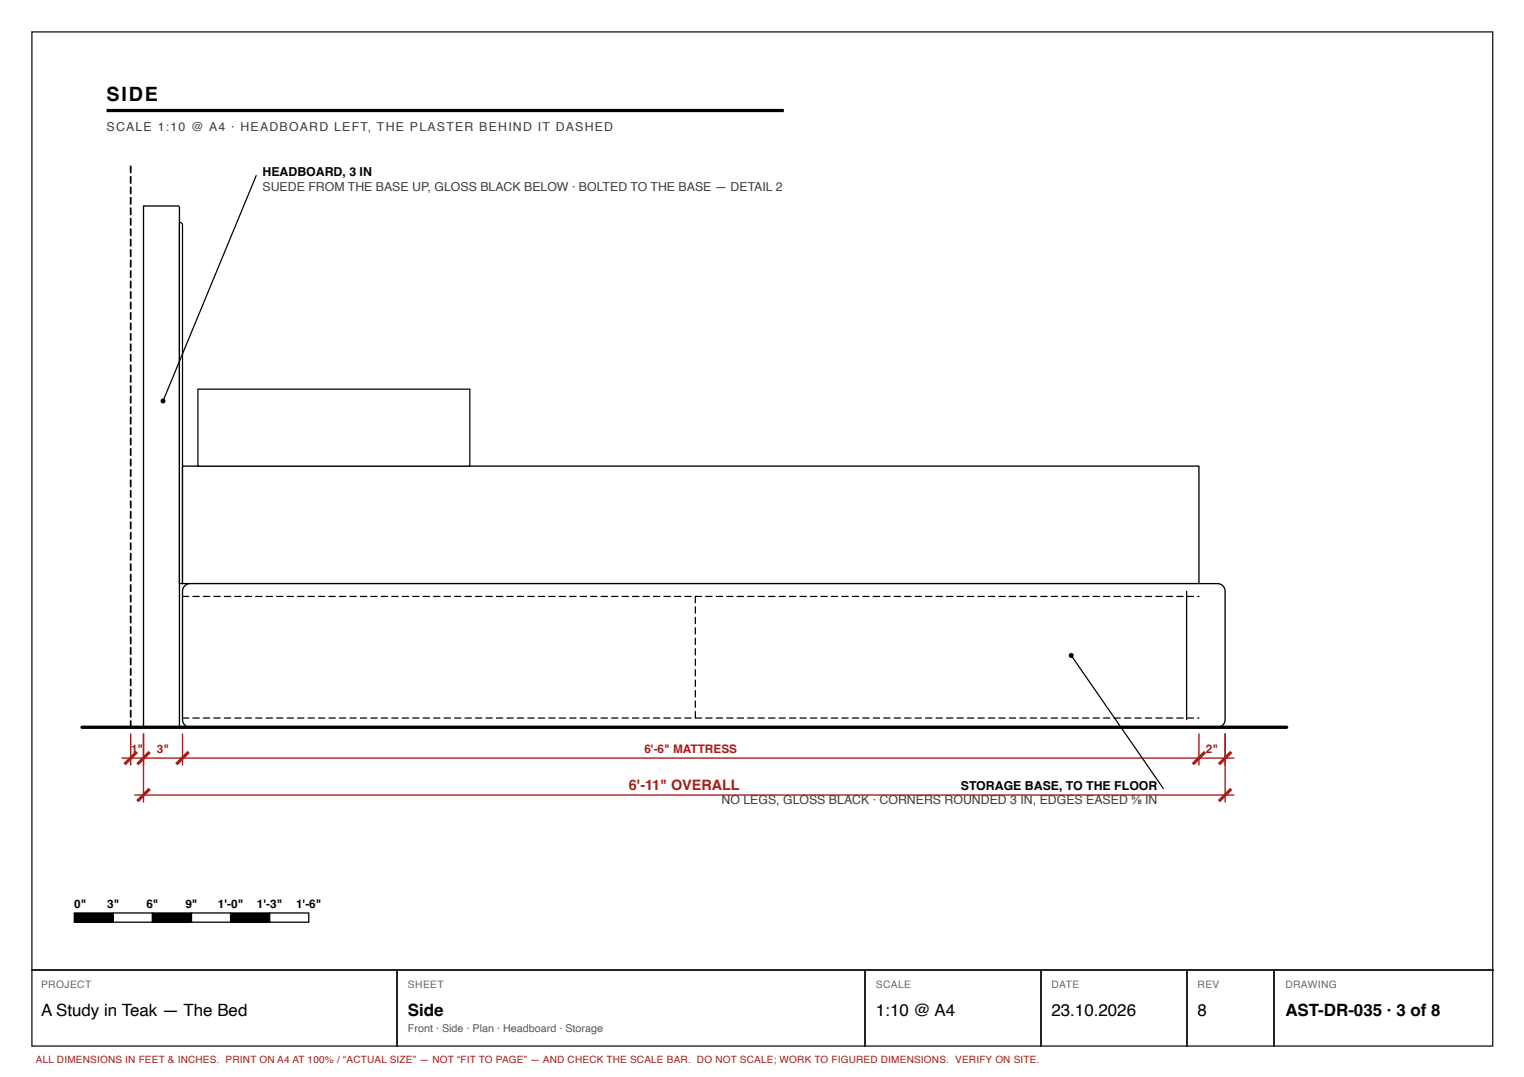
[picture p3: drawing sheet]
<svg xmlns="http://www.w3.org/2000/svg" width="297mm" height="210mm" viewBox="0 0 297 210" stroke-linecap="round" stroke-linejoin="round" font-family="sans-serif">
<path d="M6.2 6.2h284.7v197.7h-284.7z" fill="none" stroke="#222" stroke-width=".26"/>
<path d="M20.8 21.5h132" fill="none" stroke="#000" stroke-width=".63" stroke-linecap="butt"/>
<path d="M28 40.1h6.7l.3 .3v101.3h-7z" fill="#fff"/>
<path d="M28 40.1h6.7l.3 .3v101.3h-7z" fill="none" stroke="#000" stroke-width=".26"/>
<path d="M35 43.3a.53 .53 0 0 1 .6 .6v69.8h-.6z" fill="#fff"/>
<path d="M35 43.3a.53 .53 0 0 1 .6 .6v69.8h-.6z" fill="none" stroke="#000" stroke-width=".24"/>
<path d="M25.3 140.4l.3 .1v1.2a.17 .17 0 0 1-.1 .2 .17 .17 0 0 1-.2-.2zM25.3 138.4h.3v1.3a.17 .17 0 0 1-.1 .2 .17 .17 0 0 1-.2-.2zM25.3 136.3l.3 .1v1.3a.17 .17 0 0 1-.1 .1 .17 .17 0 0 1-.2-.1zM25.3 134.3h.3v1.3a.17 .17 0 0 1-.1 .2 .17 .17 0 0 1-.2-.2zM25.3 132.3h.3v1.3a.17 .17 0 0 1-.1 .1 .17 .17 0 0 1-.2-.1zM25.3 130.2l.3 .1v1.2a.17 .17 0 0 1-.1 .2 .17 .17 0 0 1-.2-.2zM25.3 128.2h.3v1.3a.17 .17 0 0 1-.1 .2 .17 .17 0 0 1-.2-.2zM25.3 126.1l.3 .1v1.3a.17 .17 0 0 1-.1 .1 .17 .17 0 0 1-.2-.1zM25.3 124.1h.3v1.3a.17 .17 0 0 1-.1 .2 .17 .17 0 0 1-.2-.2zM25.3 122.1h.3v1.3a.17 .17 0 0 1-.1 .1 .17 .17 0 0 1-.2-.1zM25.3 120l.3 .1v1.2a.17 .17 0 0 1-.1 .2 .17 .17 0 0 1-.2-.2zM25.3 118h.3v1.3a.17 .17 0 0 1-.1 .2 .17 .17 0 0 1-.2-.2zM25.3 115.9l.3 .1v1.3a.17 .17 0 0 1-.1 .1 .17 .17 0 0 1-.2-.1zM25.3 113.9h.3v1.3a.17 .17 0 0 1-.1 .2 .17 .17 0 0 1-.2-.2zM25.3 111.9h.3v1.3a.17 .17 0 0 1-.1 .1 .17 .17 0 0 1-.2-.1zM25.3 109.8l.3 .1v1.2a.17 .17 0 0 1-.1 .2 .17 .17 0 0 1-.2-.2zM25.3 107.8h.3v1.3a.17 .17 0 0 1-.1 .2 .17 .17 0 0 1-.2-.2zM25.3 105.7l.3 .1v1.3a.17 .17 0 0 1-.1 .1 .17 .17 0 0 1-.2-.1zM25.3 103.7h.3v1.3a.17 .17 0 0 1-.1 .2 .17 .17 0 0 1-.2-.2zM25.3 101.7h.3v1.3a.17 .17 0 0 1-.1 .1 .17 .17 0 0 1-.2-.1zM25.3 99.6l.3 .1v1.2a.17 .17 0 0 1-.1 .2 .17 .17 0 0 1-.2-.2zM25.3 97.6h.3v1.3a.17 .17 0 0 1-.1 .2 .17 .17 0 0 1-.2-.2zM25.3 95.5l.3 .1v1.3a.17 .17 0 0 1-.1 .1 .17 .17 0 0 1-.2-.1zM25.3 93.5l.3 .1v1.2a.17 .17 0 0 1-.1 .2 .17 .17 0 0 1-.2-.2zM25.3 91.5h.3v1.3a.17 .17 0 0 1-.1 .1 .17 .17 0 0 1-.2-.1zM25.3 89.4l.3 .1v1.2a.17 .17 0 0 1-.1 .2 .17 .17 0 0 1-.2-.2zM25.3 87.4h.3v1.3a.17 .17 0 0 1-.1 .2 .17 .17 0 0 1-.2-.2zM25.3 85.3l.3 .1v1.3a.17 .17 0 0 1-.1 .1 .17 .17 0 0 1-.2-.1zM25.3 83.3l.3 .1v1.2a.17 .17 0 0 1-.1 .2 .17 .17 0 0 1-.2-.2zM25.3 81.3h.3v1.3a.17 .17 0 0 1-.1 .2 .17 .17 0 0 1-.2-.2zM25.3 79.2l.3 .1v1.2a.17 .17 0 0 1-.1 .2 .17 .17 0 0 1-.2-.2zM25.3 77.2h.3v1.3a.17 .17 0 0 1-.1 .2 .17 .17 0 0 1-.2-.2zM25.3 75.1l.3 .1v1.3a.17 .17 0 0 1-.1 .1 .17 .17 0 0 1-.2-.1zM25.3 73.1l.3 .1v1.2a.17 .17 0 0 1-.1 .2 .17 .17 0 0 1-.2-.2zM25.3 71.1h.3v1.3a.17 .17 0 0 1-.1 .2 .17 .17 0 0 1-.2-.2zM25.3 69l.3 .1v1.2a.17 .17 0 0 1-.1 .2 .17 .17 0 0 1-.2-.2zM25.3 67h.3v1.3a.17 .17 0 0 1-.1 .2 .17 .17 0 0 1-.2-.2zM25.3 64.9l.3 .1v1.3a.17 .17 0 0 1-.1 .1 .17 .17 0 0 1-.2-.1zM25.3 62.9l.3 .1v1.2a.17 .17 0 0 1-.1 .2 .17 .17 0 0 1-.2-.2zM25.3 60.9h.3v1.3a.17 .17 0 0 1-.1 .2 .17 .17 0 0 1-.2-.2zM25.3 58.8l.3 .1v1.2a.17 .17 0 0 1-.1 .2 .17 .17 0 0 1-.2-.2zM25.3 56.8h.3v1.3a.17 .17 0 0 1-.1 .2 .17 .17 0 0 1-.2-.2zM25.3 54.7l.3 .1v1.3a.17 .17 0 0 1-.1 .1 .17 .17 0 0 1-.2-.1zM25.3 52.7l.3 .1v1.2a.17 .17 0 0 1-.1 .2 .17 .17 0 0 1-.2-.2zM25.3 50.7h.3v1.3a.17 .17 0 0 1-.1 .2 .17 .17 0 0 1-.2-.2zM25.3 48.6l.3 .1v1.2a.17 .17 0 0 1-.1 .2 .17 .17 0 0 1-.2-.2zM25.3 46.6h.3v1.3a.17 .17 0 0 1-.1 .2 .17 .17 0 0 1-.2-.2zM25.3 44.5l.3 .1v1.3a.17 .17 0 0 1-.1 .1 .17 .17 0 0 1-.2-.1zM25.3 42.5l.3 .1v1.2a.17 .17 0 0 1-.1 .2 .17 .17 0 0 1-.2-.2zM25.3 40.5h.3v1.3a.17 .17 0 0 1-.1 .2 .17 .17 0 0 1-.2-.2zM25.3 38.4l.3 .1v1.2a.17 .17 0 0 1-.1 .2 .17 .17 0 0 1-.2-.2zM25.3 36.4h.3v1.3a.17 .17 0 0 1-.1 .2 .17 .17 0 0 1-.2-.2zM25.3 34.3l.3 .1v1.3a.17 .17 0 0 1-.1 .1 .17 .17 0 0 1-.2-.1zM25.3 32.3l.3 .1v1.2a.17 .17 0 0 1-.1 .2 .17 .17 0 0 1-.2-.2z" fill="#000"/>
<path d="M35.6 90.8h198.1v22.9h-198.1z" fill="#fff"/>
<path d="M35.6 90.8h198.1v22.9h-198.1z" fill="none" stroke="#000" stroke-width=".26"/>
<path d="M38.6 75.8h53v15h-53z" fill="#fff"/>
<path d="M38.6 75.8h53v15h-53z" fill="none" stroke="#000" stroke-width=".24"/>
<path d="M36 114.2l.5-.4 .6-.1h200.2a1.5 1.5 0 0 1 1.5 1.5v25a1.5 1.5 0 0 1-1.5 1.5h-200.2a1.5 1.5 0 0 1-1.5-1.5v-25l.1-.5z" fill="#fff"/>
<path d="M36 114.2l.5-.4 .6-.1h200.2a1.5 1.5 0 0 1 1.5 1.5v25a1.5 1.5 0 0 1-1.5 1.5h-200.2a1.5 1.5 0 0 1-1.5-1.5v-25l.1-.5z" fill="none" stroke="#000" stroke-width=".26"/>
<g fill="#000">
<path d="M14.5 177.9h7.6v1.8h-7.6z"/>
<path d="M35.5 116.2l1.3-.1 .1 .1-.1 .2h-1.2zM37.5 116.2l1.3-.1 .1 .1-.1 .2h-1.2zM39.6 116.2l1.2-.1 .2 .1-.2 .2h-1.2zM41.6 116.2l1.3-.1 .1 .1-.1 .2h-1.2zM43.6 116.2l1.3-.1 .1 .1-.1 .2h-1.2zM45.7 116.2l1.3-.1 .1 .1-.1 .2h-1.2zM47.7 116.2l1.3-.1 .1 .1-.1 .2h-1.2zM49.8 116.2l1.2-.1 .2 .1-.2 .2h-1.2zM51.8 116.2l1.3-.1 .1 .1-.1 .2h-1.2zM53.8 116.2l1.3-.1 .1 .1-.1 .2h-1.2zM55.9 116.2l1.3-.1 .1 .1-.1 .2h-1.2zM57.9 116.2l1.3-.1 .1 .1-.1 .2h-1.2zM60 116.2l1.2-.1 .2 .1-.2 .2h-1.2zM62 116.2l1.3-.1 .1 .1-.1 .2h-1.2zM64 116.2l1.3-.1 .1 .1-.1 .2h-1.2zM66.1 116.2l1.3-.1 .1 .1-.1 .2h-1.2zM68.1 116.2l1.3-.1 .1 .1-.1 .2h-1.2zM70.2 116.2l1.2-.1 .2 .1-.2 .2h-1.2zM72.2 116.2l1.3-.1 .1 .1-.1 .2h-1.2zM74.2 116.2l1.3-.1 .1 .1-.1 .2h-1.2zM76.3 116.2l1.3-.1 .1 .1-.1 .2h-1.2zM78.3 116.2l1.3-.1 .1 .1-.1 .2h-1.2zM80.4 116.2l1.2-.1 .2 .1-.2 .2h-1.2zM82.4 116.2l1.3-.1 .1 .1-.1 .2h-1.2zM84.4 116.2l1.3-.1 .1 .1-.1 .2h-1.2zM86.5 116.2l1.3-.1 .1 .1-.1 .2h-1.2zM88.5 116.2l1.3-.1 .1 .1-.1 .2h-1.2zM90.6 116.2l1.2-.1 .2 .1-.2 .2h-1.2zM92.6 116.2l1.3-.1 .1 .1-.1 .2h-1.2zM94.6 116.2l1.3-.1 .1 .1-.1 .2h-1.2zM96.7 116.2l1.3-.1 .1 .1-.1 .2h-1.2zM98.7 116.2l1.3-.1 .1 .1-.1 .2h-1.2zM100.8 116.2l1.2-.1 .2 .1-.2 .2h-1.2zM102.8 116.2l1.3-.1 .1 .1-.1 .2h-1.2zM104.8 116.2l1.3-.1 .1 .1-.1 .2h-1.2zM106.9 116.2l1.3-.1 .1 .1-.1 .2h-1.2zM108.9 116.2l1.3-.1 .1 .1-.1 .2h-1.2zM111 116.2l1.2-.1 .2 .1-.2 .2h-1.2zM113 116.2l1.3-.1 .1 .1-.1 .2h-1.2zM115 116.2l1.3-.1 .1 .1-.1 .2h-1.2zM117.1 116.2l1.3-.1 .1 .1-.1 .2h-1.2zM119.1 116.2l1.3-.1 .1 .1-.1 .2h-1.2zM121.2 116.2l1.2-.1 .2 .1-.2 .2h-1.2zM123.2 116.2l1.3-.1 .1 .1-.1 .2h-1.2zM125.2 116.2l1.3-.1 .1 .1-.1 .2h-1.2zM127.3 116.2l1.3-.1 .1 .1-.1 .2h-1.2zM129.3 116.2l1.3-.1 .1 .1-.1 .2h-1.2zM131.4 116.2l1.2-.1 .2 .1-.2 .2h-1.2zM133.4 116.2l1.3-.1 .1 .1-.1 .2h-1.2zM135.4 116.2l1.3-.1 .1 .1-.1 .2h-1.2zM137.5 116.2l1.3-.1 .1 .1-.1 .2h-1.2zM139.5 116.2l1.3-.1 .1 .1-.1 .2h-1.2zM141.6 116.2l1.2-.1 .2 .1-.2 .2h-1.2zM143.6 116.2l1.3-.1 .1 .1-.1 .2h-1.2zM145.6 116.2l1.3-.1 .1 .1-.1 .2h-1.2zM147.7 116.2l1.3-.1 .1 .1-.1 .2h-1.2zM149.7 116.2l1.3-.1 .1 .1-.1 .2h-1.2zM151.8 116.2l1.2-.1 .2 .1-.2 .2h-1.2zM153.8 116.2l1.3-.1 .1 .1-.1 .2h-1.2zM155.8 116.2l1.3-.1 .1 .1-.1 .2h-1.2zM157.9 116.2l1.3-.1 .1 .1-.1 .2h-1.2zM159.9 116.2l1.3-.1 .1 .1-.1 .2h-1.2zM162 116.2l1.2-.1 .2 .1-.2 .2h-1.2zM164 116.2l1.3-.1 .1 .1-.1 .2h-1.2zM166 116.2l1.3-.1 .1 .1-.1 .2h-1.2zM168.1 116.2l1.3-.1 .1 .1-.1 .2h-1.2zM170.1 116.2l1.3-.1 .1 .1-.1 .2h-1.2zM172.2 116.2l1.2-.1 .2 .1-.2 .2h-1.2zM174.2 116.2l1.3-.1 .1 .1-.1 .2h-1.2zM176.2 116.2l1.3-.1 .1 .1-.1 .2h-1.2zM178.3 116.2l1.3-.1 .1 .1-.1 .2h-1.2zM180.3 116.2l1.3-.1 .1 .1-.1 .2h-1.2zM182.4 116.2l1.2-.1 .2 .1-.2 .2h-1.2zM184.4 116.2l1.3-.1 .1 .1-.1 .2h-1.2zM186.4 116.2l1.3-.1 .1 .1-.1 .2h-1.2zM188.5 116.2l1.3-.1 .1 .1-.1 .2h-1.2zM190.5 116.2l1.3-.1 .1 .1-.1 .2h-1.2zM192.6 116.2l1.2-.1 .2 .1-.2 .2h-1.2zM194.6 116.2l1.3-.1 .1 .1-.1 .2h-1.2zM196.6 116.2l1.3-.1 .1 .1-.1 .2h-1.2zM198.7 116.2l1.3-.1 .1 .1-.1 .2h-1.2zM200.7 116.2l1.3-.1 .1 .1-.1 .2h-1.2zM202.8 116.2l1.2-.1 .2 .1-.2 .2h-1.2zM204.8 116.2l1.3-.1 .1 .1-.1 .2h-1.2zM206.8 116.2l1.3-.1 .1 .1-.1 .2h-1.2zM208.9 116.2l1.3-.1 .1 .1-.1 .2h-1.2zM210.9 116.2l1.3-.1 .1 .1-.1 .2h-1.2zM213 116.2l1.2-.1 .2 .1-.2 .2h-1.2zM215 116.2l1.3-.1 .1 .1-.1 .2h-1.2zM217 116.2l1.3-.1 .1 .1-.1 .2h-1.2zM219.1 116.2l1.3-.1 .1 .1-.1 .2h-1.2zM221.1 116.2l1.3-.1 .1 .1-.1 .2h-1.2zM223.2 116.2l1.2-.1 .2 .1-.2 .2h-1.2zM225.2 116.2l1.3-.1 .1 .1-.1 .2h-1.2zM227.2 116.2l1.3-.1 .1 .1-.1 .2h-1.2zM229.3 116.2l1.3-.1 .1 .1-.1 .2h-1.2zM231.3 116.2l1.3-.1 .1 .1-.1 .2h-1.2zM233.4 116.2l.3-.1 .1 .2h-.4z"/>
<path d="M135.4 116.2h.2v1.2l-.1 .2-.1-.2zM135.4 118.2l.2 .1v1.2l-.1 .1-.1-.1zM135.4 120.2l.2 .1v1.2l-.1 .1-.1-.1zM135.4 122.3l.2 .1v1.2l-.1 .1-.1-.1zM135.4 124.3l.2 .1v1.2l-.1 .1-.1-.1zM135.4 126.4h.2v1.2l-.1 .2-.1-.2zM135.4 128.4l.2 .1v1.2l-.1 .1-.1-.1zM135.4 130.4l.2 .1v1.2l-.1 .1-.1-.1zM135.4 132.5l.2 .1v1.2l-.1 .1-.1-.1zM135.4 134.5l.2 .1v1.2l-.1 .1-.1-.1zM135.4 136.5l.2 .1v1.2l-.1 .2-.1-.2zM135.4 138.6l.2 .1v1.2l-.1 .1-.1-.1z"/>
<path d="M35.5 139.8h1.3l.1 .1-.1 .2h-1.2zM37.5 139.8h1.3l.1 .1-.1 .2h-1.2zM39.6 139.8h1.2l.2 .1-.2 .2h-1.2zM41.6 139.8h1.3l.1 .1-.1 .2h-1.2zM43.6 139.8h1.3l.1 .1-.1 .2h-1.2zM45.7 139.8h1.3l.1 .1-.1 .2h-1.2zM47.7 139.8h1.3l.1 .1-.1 .2h-1.2zM49.8 139.8h1.2l.2 .1-.2 .2h-1.2zM51.8 139.8h1.3l.1 .1-.1 .2h-1.2zM53.8 139.8h1.3l.1 .1-.1 .2h-1.2zM55.9 139.8h1.3l.1 .1-.1 .2h-1.2zM57.9 139.8h1.3l.1 .1-.1 .2h-1.2zM60 139.8h1.2l.2 .1-.2 .2h-1.2zM62 139.8h1.3l.1 .1-.1 .2h-1.2zM64 139.8h1.3l.1 .1-.1 .2h-1.2zM66.1 139.8h1.3l.1 .1-.1 .2h-1.2zM68.1 139.8h1.3l.1 .1-.1 .2h-1.2zM70.2 139.8h1.2l.2 .1-.2 .2h-1.2zM72.2 139.8h1.3l.1 .1-.1 .2h-1.2zM74.2 139.8h1.3l.1 .1-.1 .2h-1.2zM76.3 139.8h1.3l.1 .1-.1 .2h-1.2zM78.3 139.8h1.3l.1 .1-.1 .2h-1.2zM80.4 139.8h1.2l.2 .1-.2 .2h-1.2zM82.4 139.8h1.3l.1 .1-.1 .2h-1.2zM84.4 139.8h1.3l.1 .1-.1 .2h-1.2zM86.5 139.8h1.3l.1 .1-.1 .2h-1.2zM88.5 139.8h1.3l.1 .1-.1 .2h-1.2zM90.6 139.8h1.2l.2 .1-.2 .2h-1.2zM92.6 139.8h1.3l.1 .1-.1 .2h-1.2zM94.6 139.8h1.3l.1 .1-.1 .2h-1.2zM96.7 139.8h1.3l.1 .1-.1 .2h-1.2zM98.7 139.8h1.3l.1 .1-.1 .2h-1.2zM100.8 139.8h1.2l.2 .1-.2 .2h-1.2zM102.8 139.8h1.3l.1 .1-.1 .2h-1.2zM104.8 139.8h1.3l.1 .1-.1 .2h-1.2zM106.9 139.8h1.3l.1 .1-.1 .2h-1.2zM108.9 139.8h1.3l.1 .1-.1 .2h-1.2zM111 139.8h1.2l.2 .1-.2 .2h-1.2zM113 139.8h1.3l.1 .1-.1 .2h-1.2zM115 139.8h1.3l.1 .1-.1 .2h-1.2zM117.1 139.8h1.3l.1 .1-.1 .2h-1.2zM119.1 139.8h1.3l.1 .1-.1 .2h-1.2zM121.2 139.8h1.2l.2 .1-.2 .2h-1.2zM123.2 139.8h1.3l.1 .1-.1 .2h-1.2zM125.2 139.8h1.3l.1 .1-.1 .2h-1.2zM127.3 139.8h1.3l.1 .1-.1 .2h-1.2zM129.3 139.8h1.3l.1 .1-.1 .2h-1.2zM131.4 139.8h1.2l.2 .1-.2 .2h-1.2zM133.4 139.8h1.3l.1 .1-.1 .2h-1.2zM135.4 139.8h1.3l.1 .1-.1 .2h-1.2zM137.5 139.8h1.3l.1 .1-.1 .2h-1.2zM139.5 139.8h1.3l.1 .1-.1 .2h-1.2zM141.6 139.8h1.2l.2 .1-.2 .2h-1.2zM143.6 139.8h1.3l.1 .1-.1 .2h-1.2zM145.6 139.8h1.3l.1 .1-.1 .2h-1.2zM147.7 139.8h1.3l.1 .1-.1 .2h-1.2zM149.7 139.8h1.3l.1 .1-.1 .2h-1.2zM151.8 139.8h1.2l.2 .1-.2 .2h-1.2zM153.8 139.8h1.3l.1 .1-.1 .2h-1.2zM155.8 139.8h1.3l.1 .1-.1 .2h-1.2zM157.9 139.8h1.3l.1 .1-.1 .2h-1.2zM159.9 139.8h1.3l.1 .1-.1 .2h-1.2zM162 139.8h1.2l.2 .1-.2 .2h-1.2zM164 139.8h1.3l.1 .1-.1 .2h-1.2zM166 139.8h1.3l.1 .1-.1 .2h-1.2zM168.1 139.8h1.3l.1 .1-.1 .2h-1.2zM170.1 139.8h1.3l.1 .1-.1 .2h-1.2zM172.2 139.8h1.2l.2 .1-.2 .2h-1.2zM174.2 139.8h1.3l.1 .1-.1 .2h-1.2zM176.2 139.8h1.3l.1 .1-.1 .2h-1.2zM178.3 139.8h1.3l.1 .1-.1 .2h-1.2zM180.3 139.8h1.3l.1 .1-.1 .2h-1.2zM182.4 139.8h1.2l.2 .1-.2 .2h-1.2zM184.4 139.8h1.3l.1 .1-.1 .2h-1.2zM186.4 139.8h1.3l.1 .1-.1 .2h-1.2zM188.5 139.8h1.3l.1 .1-.1 .2h-1.2zM190.5 139.8h1.3l.1 .1-.1 .2h-1.2zM192.6 139.8h1.2l.2 .1-.2 .2h-1.2zM194.6 139.8h1.3l.1 .1-.1 .2h-1.2zM196.6 139.8h1.3l.1 .1-.1 .2h-1.2zM198.7 139.8h1.3l.1 .1-.1 .2h-1.2zM200.7 139.8h1.3l.1 .1-.1 .2h-1.2zM202.8 139.8h1.2l.2 .1-.2 .2h-1.2zM204.8 139.8h1.3l.1 .1-.1 .2h-1.2zM206.8 139.8h1.3l.1 .1-.1 .2h-1.2zM208.9 139.8h1.3l.1 .1-.1 .2h-1.2zM210.9 139.8h1.3l.1 .1-.1 .2h-1.2zM213 139.8h1.2l.2 .1-.2 .2h-1.2zM215 139.8h1.3l.1 .1-.1 .2h-1.2zM217 139.8h1.3l.1 .1-.1 .2h-1.2zM219.1 139.8h1.3l.1 .1-.1 .2h-1.2zM221.1 139.8h1.3l.1 .1-.1 .2h-1.2zM223.2 139.8h1.2l.2 .1-.2 .2h-1.2zM225.2 139.8h1.3l.1 .1-.1 .2h-1.2zM227.2 139.8h1.3l.1 .1-.1 .2h-1.2zM229.3 139.8h1.3l.1 .1-.1 .2h-1.2zM231.3 139.8h1.3l.1 .1-.1 .2h-1.2zM233.4 139.8h.3l.1 .2h-.4z"/>
<circle cx="31.8" cy="78.1" r=".48"/>
<circle cx="208.8" cy="127.7" r=".48"/>
</g>
<path d="M50 34.1l-18.2 44M231.3 115.2v25M208.8 127.7l18 26" fill="none" stroke="#000" stroke-width=".24"/>
<path d="M16 141.7h234.8" fill="none" stroke="#000" stroke-width=".65"/>
<path d="M23.7 147.7h216.9M25.5 142.9v6.3M26.2 154.9h214.4M28 142.9v13.5M35.6 142.9v6.3M233.7 142.9v6.3M238.8 142.9v13.5" fill="none" stroke="#a51d17" stroke-width=".27"/>
<path d="M26.7 146.5l-2.4 2.4M29.2 146.5l-2.4 2.4M29.2 153.7l-2.4 2.4M36.8 146.5l-2.4 2.4M234.9 146.5l-2.4 2.4M240 146.5l-2.4 2.4M240 153.7l-2.4 2.4" fill="none" stroke="#a51d17" stroke-width=".61" stroke-linecap="butt"/>
<path d="M14.5 177.9h7.6v1.8h-7.6z" fill="none" stroke="#000" stroke-width=".25"/>
<path d="M22.1 177.9h7.6v1.8h-7.6z" fill="#fff"/>
<path d="M22.1 177.9h7.6v1.8h-7.6zM29.7 177.9h7.6v1.8h-7.6z" fill="none" stroke="#000" stroke-width=".25"/>
<path d="M29.7 177.9h7.6v1.8h-7.6z" fill="#000"/>
<path d="M37.3 177.9h7.6v1.8h-7.6z" fill="#fff"/>
<path d="M37.3 177.9h7.6v1.8h-7.6zM44.9 177.9h7.7v1.8h-7.7z" fill="none" stroke="#000" stroke-width=".25"/>
<path d="M44.9 177.9h7.7v1.8h-7.7z" fill="#000"/>
<path d="M52.6 177.9h7.6v1.8h-7.6z" fill="#fff"/>
<path d="M52.6 177.9h7.6v1.8h-7.6z" fill="none" stroke="#000" stroke-width=".25"/>
<path d="M6.1 189h284.9M77.4 189.2v14.8M168.7 189.2v14.8M202.8 189.2v14.8M231.4 189.2v14.8M248.3 189.2v14.8" fill="none" stroke="#222" stroke-width=".26"/>
<text font-size="3.8" x="20.8" y="19.7">SIDE</text>
<g font-size="3.3">
<text x="8" y="197.9">A Study in Teak — The Bed</text>
<text x="79.5" y="197.9">Side</text>
<text x="170.7" y="197.9">1:10 @ A4</text>
<text x="204.9" y="197.9">23.10.2026</text>
<text x="233.4" y="197.9">8</text>
<text x="250.5" y="197.9">AST-DR-035 · 3 of 8</text>
</g>
<text font-size="2.8" fill="#a51d17" x="122.6" y="154">6'-11&quot; OVERALL</text>
<g font-size="2.4" fill="#3d3d3d">
<text x="20.8" y="25.5">SCALE 1:10 @ A4 · HEADBOARD LEFT, THE PLASTER BEHIND IT DASHED</text>
<text x="51.2" y="37.1">SUEDE FROM THE BASE UP, GLOSS BLACK BELOW · BOLTED TO THE BASE — DETAIL 2</text>
<text x="140.6" y="156.7">NO LEGS, GLOSS BLACK · CORNERS ROUNDED 3 IN, EDGES EASED ⅝ IN</text>
</g>
<g font-size="2.4">
<text x="51.2" y="34.4">HEADBOARD, 3 IN</text>
<text x="187.2" y="154">STORAGE BASE, TO THE FLOOR</text>
</g>
<g font-size="2.3" fill="#a51d17">
<text x="25.5" y="146.8">1&quot;</text>
<text x="30.6" y="146.8">3&quot;</text>
<text x="125.6" y="146.8">6'-6&quot; MATTRESS</text>
<text x="235" y="146.8">2&quot;</text>
</g>
<g font-size="2.3">
<text x="14.5" y="176.9">0&quot;</text>
<text x="20.9" y="176.9">3&quot;</text>
<text x="28.5" y="176.9">6&quot;</text>
<text x="36.1" y="176.9">9&quot;</text>
<text x="42.5" y="176.9">1'-0&quot;</text>
<text x="50.1" y="176.9">1'-3&quot;</text>
<text x="57.7" y="176.9">1'-6&quot;</text>
</g>
<text font-size="2.1" fill="#555" x="79.5" y="201.1">Front · Side · Plan · Headboard · Storage</text>
<g font-size="2" fill="#666">
<text x="8" y="192.6">PROJECT</text>
<text x="79.5" y="192.6">SHEET</text>
<text x="170.7" y="192.6">SCALE</text>
<text x="204.9" y="192.6">DATE</text>
<text x="233.4" y="192.6">REV</text>
<text x="250.5" y="192.6">DRAWING</text>
</g>
<text font-size="1.9" fill="#a51d17" x="7" y="207.2">ALL DIMENSIONS IN FEET &amp; INCHES. PRINT ON A4 AT 100% / “ACTUAL SIZE” — NOT “FIT TO PAGE” — AND CHECK THE SCALE BAR. DO NOT SCALE; WORK TO FIGURED DIMENSIONS. VERIFY ON SITE.</text>
</svg>
